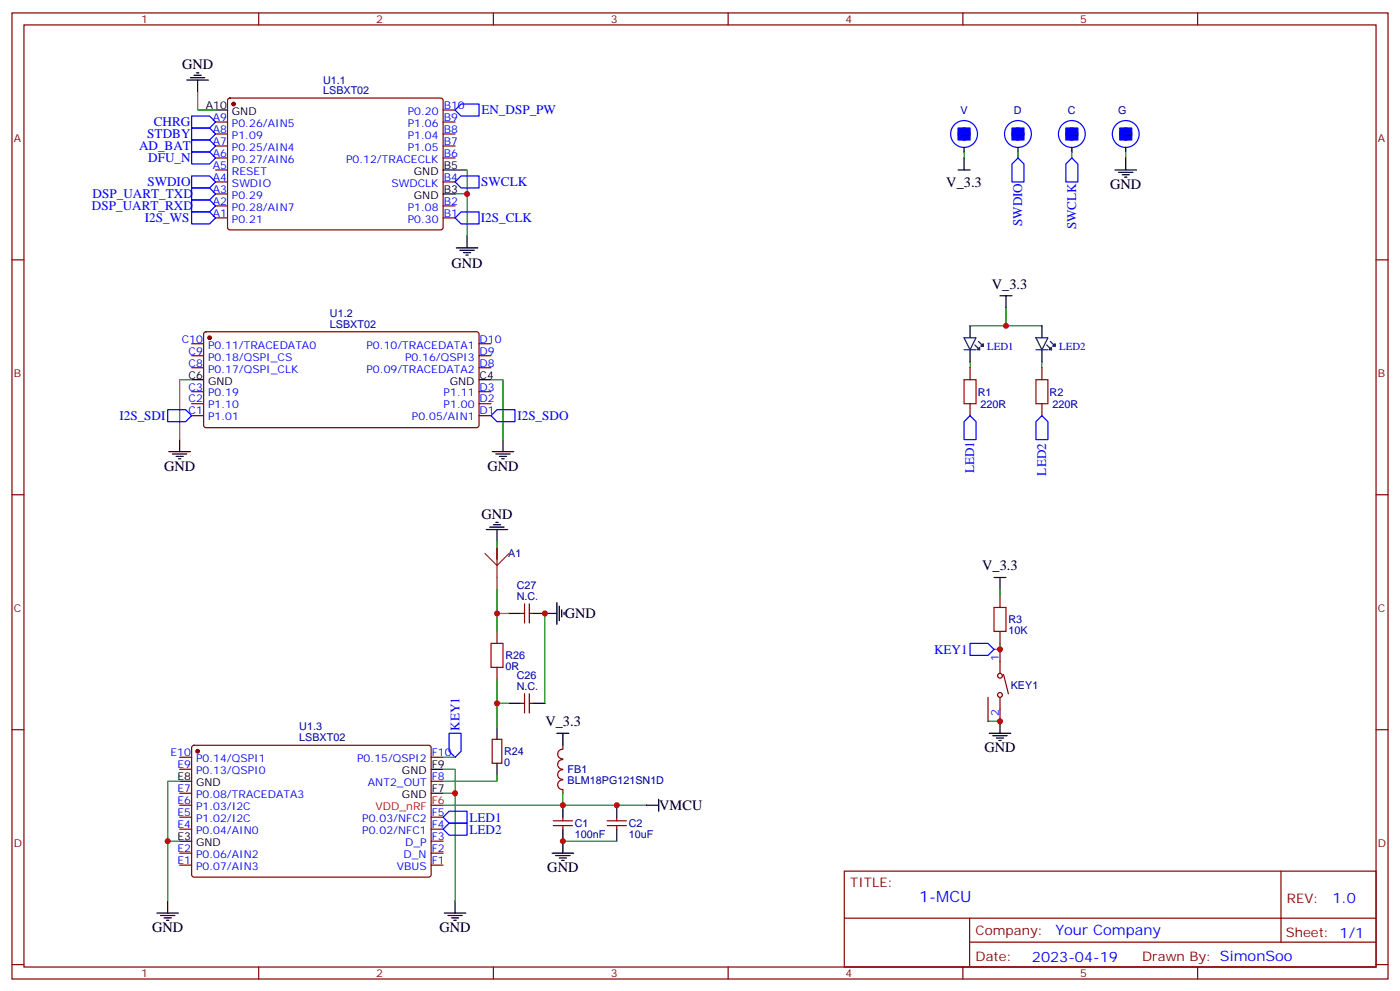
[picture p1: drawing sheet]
<svg xmlns="http://www.w3.org/2000/svg" width="412mm" height="292mm" viewBox="0 0 412 292" stroke-linecap="round" stroke-linejoin="round" font-family="sans-serif">
<g fill="none" stroke="#870000" stroke-width=".35">
<path d="M3.5 3.8h405.4v284.3h-405.4zM7.1 7.3h398.2v277.3h-398.2zM76.2 3.8v3.5M145.3 3.8v3.5M214.5 3.8v3.5M283.6 3.8v3.5M352.8 3.8v3.5M63.5 35.9h3.5M63.5 39.4h3.5M67.3 29.1l.4-.2h62.4l.4 .7v37.6l-.7 .5-62.3-.1-.5-.6v-37.4zM130.5 35.9h3.6M130.5 39.4h3.6"/>
<path d="M130.5 32.4h3.6M63.5 43h3.5M63.5 46.5h3.5M63.5 50h3.5M63.5 53.6h3.5M63.5 57.1h3.5M130.5 43h3.6M130.5 46.5h3.6M130.5 53.6h3.6M3.5 76.5h3.6M63.5 60.6h3.5M63.5 64.1h3.5"/>
<path d="M130.5 60.6h3.6M130.5 64.1h3.6M405.3 76.5h3.6M60.2 97.9l.5-.3 80 .1 .4 .7-.1 27-.6 .5-80-.1-.4-.6v-26.8zM56.4 101.2h3.6M56.4 104.7h3.6M56.4 108.2h3.6M56.4 115.3h3.6M56.4 118.8h3.6M141.1 101.2h3.5M141.1 104.7h3.5M141.1 108.2h3.5"/>
<path d="M141.1 115.3h3.5M141.1 118.8h3.5M285.8 108.2v3.6M285.8 118.8v3.5M306.9 108.2v3.6M306.9 118.8v3.5M56.4 122.3h3.6M141.1 122.3h3.5M3.5 145.6h3.6M405.3 145.6h3.6M146.4 161.1v5.3M154.5 177.7v5.7"/>
<path d="M155.9 177.7v5.7M294.6 175.3v3.5M146.4 185.8v3.6M146.4 196.4v3.6M153.5 180.6h1M155.9 180.6h1.1M294.6 185.8v3.6M294.6 191.1v7.1M295.6 198.5l1.4 5.7M3.5 214.8h3.6M56.7 219.6l.4-.2h69.5l.4 .7-.1 37.6-.6 .5-69.4-.1-.5-.6v-37.4zM145 217.6h2.8v7h-2.8z"/>
<path d="M153.5 207h1M154.5 204.2v5.6M155.9 204.2v5.6M155.9 207h1.1M165.8 219.4v1M291 205.2v7.1M294.6 205.2v7.1M405.3 214.8h3.6M52.9 222.9h3.5M52.9 237h3.5M52.9 233.5h3.5M52.9 226.4h3.5"/>
<path d="M127 222.9h3.5M127 229.9h3.5M165.8 226.6a1.41 1.41 0 0 0-1.5 1.4 1.41 1.41 0 0 0 1.5 1.4M165.8 223.6a1.41 1.41 0 0 0-1.5 1.4 1.41 1.41 0 0 0 1.5 1.4M165.8 229.6a1.41 1.41 0 0 0-1.5 1.4 1.41 1.41 0 0 0 1.5 1.4M165.8 220.5a1.41 1.41 0 0 0-1.5 1.4 1.41 1.41 0 0 0 1.5 1.4M165.8 232.4v1.1M52.9 240.5h3.5M52.9 244.1h3.5M52.9 251.1h3.5M52.9 254.6h3.5M127 240.5h3.5"/>
<path d="M127 244.1h3.5M127 247.6h3.5M127 251.1h3.5M127 254.6h3.5M163 241.6h5.6M163 243h5.6M165.8 240.5v1.1M165.8 243v1.1M178.9 241.6h5.6M178.9 243h5.6M181.7 240.5v1.1M181.7 243v1.1"/>
<path d="M248.7 256.4h156.6v28.2h-156.6zM377.3 256.4v20.9M248.7 270.2h156.5M285.6 277.3h119.6M285.6 270.2v14.2M3.5 283.9h3.6M76.2 284.6v3.5M145.3 284.6v3.5M214.5 284.6v3.5M283.6 284.6v3.5M352.8 284.6v3.5M405.3 283.9h3.6"/>
<circle cx="294.6" cy="198.9" r=".71"/>
<circle cx="294.6" cy="204.5" r=".71"/>
</g>
<g fill="#870000" stroke="#870000" stroke-width=".35">
<circle cx="68.8" cy="30.6" r=".53"/>
<circle cx="61.7" cy="99.4" r=".53"/>
<circle cx="58.2" cy="221.1" r=".53"/>
</g>
<g fill="none" stroke="#000" stroke-width=".35">
<path d="M55 23.6h6.4M56.1 22.9h4.2M57.1 22.2h2.2M57.9 21.4h.7M58.2 23.6v3.5M63.5 32.4h3.5M130.5 57.1h3.6M130.5 50h3.6M282.2 50h3.6M284 43.4v1.3M284 46.5v3.5M299.9 43.4v1.3"/>
<path d="M315.7 43.4v1.3M328.4 50h6.4M329.5 50.7h4.2M330.6 51.4h2.1M331.3 52.1h.7M331.6 43.4v1.3M331.6 46.5v3.5M134.4 73h6.4M135.5 73.7h4.2M136.5 74.4h2.1M137.2 75.1h.7M137.6 69.4v3.6"/>
<path d="M285.8 95.9v3.5M294.6 87.1h3.5M296.3 87.1v3.5M306.9 95.9v3.5M56.4 111.8h3.6M141.1 111.8h3.5M285.8 102.9v3.6M306.9 102.9v3.6M49.7 132.9h6.4M50.8 133.6h4.2M51.9 134.3h2.1M52.6 135h.7"/>
<path d="M52.9 129.4v3.5M145 132.9h6.3M146 133.6h4.3M147.1 134.3h2.1M147.8 135h.7M148.2 129.4v3.5M143.2 155.9h6.4M144.3 155.2h4.2M145.3 154.4h2.2M146 153.7h.8M146.4 155.9v3.5M164 177.4v6.3"/>
<path d="M164.7 178.4v4.3M165.5 179.5v2.1M292.8 170h3.5M294.6 170v3.5M149.9 180.6h3.6M157 180.6h7M166.2 180.2v.7M146.4 214.1v3.5M149.9 207h3.6M157 207h3.5M164 215.8h3.6M165.8 215.8v3.6"/>
<path d="M291.4 215.8h6.3M292.5 216.5h4.2M293.5 217.2h2.1M294.2 217.9h.7M294.6 212.3v3.5M52.9 229.9h3.5M127 226.4h3.5M127 233.5h3.5M146.4 224.6v3.6M165.8 237v3.5M181.7 237v3.5M190.5 237h3.5"/>
<path d="M194 235.2v3.6M52.9 247.6h3.5M162.6 251.1h6.4M163.7 251.8h4.2M164.7 252.5h2.2M165.5 253.2h.7M165.8 244.1v7M181.7 244.1v3.5M46.2 268.7h6.4M47.3 269.5h4.2M48.3 270.2h2.1M49 270.9h.7"/>
<path d="M49.4 265.2v3.5M130.9 268.7h6.3M131.9 269.5h4.3M133 270.2h2.1M133.7 270.9h.7M134.1 265.2v3.5"/>
</g>
<path d="M127 237h3.5" fill="none" stroke="#f00" stroke-width=".35"/>
<g fill="none" stroke="#008700" stroke-width=".35">
<path d="M58.2 27.1v5.3h5.3M134.1 50h3.5v19.4M134.1 57.1h3.5M284 44.7v1.8M299.9 44.7v1.8M315.7 44.7v1.8M331.6 44.7v1.8M296.3 90.6v5.3h-10.5M296.3 95.9h10.6M56.4 111.8h-3.5v17.6M144.6 111.8h3.6v17.6M285.8 106.5v1.7"/>
<path d="M306.9 106.5v1.7M146.4 159.4v1.7M146.4 173.5v12.3M294.6 173.5v1.8M146.4 200v14.1M146.4 180.6h3.5M160.5 180.6v26.4M294.6 189.4v1.7h-1.8M146.4 207h3.5M291 212.3h3.6M52.9 229.9h-3.5v35.3M130.5 237h35.3"/>
<path d="M130.5 226.4h3.6v38.8M130.5 233.5h3.6M130.5 222.9h3.6M146.4 228.2v1.7h-15.9M165.8 233.5v3.5h24.7M49.4 247.6h3.5M165.8 247.6h15.9"/>
</g>
<path d="M284 111.8h3.5v7h-3.5zM305.2 111.8h3.5v7h-3.5zM292.8 178.8h3.5v7h-3.5zM144.6 189.4h3.6v7h-3.6z" fill="none" stroke="#a10000" stroke-width=".35"/>
<g fill="none" stroke="#00f" stroke-width=".35">
<path d="M56.4 34.1h5.3l1.8 1.8-1.8 1.8h-5.3zM56.4 37.7h5.3l1.8 1.7-1.8 1.8h-5.3zM135.8 30.6h5.3v3.5h-5.3l-1.7-1.7zM56.4 58.8h5.3l1.8 1.8-1.8 1.8h-5.3zM56.4 55.3h5.3l1.8 1.8-1.8 1.7h-5.3zM56.4 41.2h5.3l1.8 1.8-1.8 1.7h-5.3zM56.4 44.7h5.3l1.8 1.8-1.8 1.8h-5.3zM56.4 51.8h5.3l1.8 1.8-1.8 1.7h-5.3zM134.1 53.6l1.7-1.8h5.3v3.5h-5.3zM298.1 48.3l1.8-1.8 1.7 1.8v5.3h-3.5zM314 48.3l1.7-1.8 1.8 1.8v5.3h-3.5zM56.4 62.4h5.3l1.8 1.7-1.8 1.8h-5.3z"/>
<path d="M134.1 64.1l1.7-1.7h5.3v3.5h-5.3zM49.4 120.6h5.3l1.7 1.7-1.7 1.8h-5.3zM144.6 122.3l1.8-1.7h5.3v3.5h-5.3zM285.8 122.3l1.7 1.8v5.3h-3.5v-5.3zM306.9 122.3l1.8 1.8v5.3h-3.5v-5.3zM285.8 189.4h5.2l1.8 1.7-1.8 1.8h-5.2zM132.3 215.8h3.5v5.3l-1.7 1.8-1.8-1.8zM130.5 240.5l1.8-1.7h5.3v3.5h-5.3zM130.5 244.1l1.8-1.8h5.3v3.5h-5.3z"/>
<circle cx="284" cy="39.4" r="4"/>
<circle cx="284" cy="39.4" r="1.76"/>
<circle cx="299.9" cy="39.4" r="4"/>
<circle cx="299.9" cy="39.4" r="1.76"/>
<circle cx="315.7" cy="39.4" r="4"/>
<circle cx="315.7" cy="39.4" r="1.76"/>
<circle cx="331.6" cy="39.4" r="4"/>
<circle cx="331.6" cy="39.4" r="1.76"/>
</g>
<path d="M284 99.4h3.5l-1.7 3.5zM305.2 99.4h3.5l-1.8 3.5zM284 102.9h3.5M287.2 101.5l1.4 1.4v-.7l-.7 .7h.7M288.2 100.5l1.4 1.4v-.7l-.7 .7h.7M305.2 102.9h3.5M308.3 101.5l1.4 1.4v-.7l-.7 .7h.7M309.4 100.5l1.4 1.4v-.7l-.7 .7h.7" fill="none" stroke="#120380" stroke-width=".35"/>
<g fill="#00f" stroke="#00f" stroke-width=".35">
<path d="M329.8 37.7h3.6v3.5h-3.6z"/>
<path d="M314 37.7h3.5v3.5h-3.5z"/>
<path d="M298.1 37.7h3.5v3.5h-3.5z"/>
<path d="M282.2 37.7h3.6v3.5h-3.6z"/>
</g>
<path d="M142.9 162.9l3.5 3.5M146.4 166.4v7.1M149.9 162.9l-3.5 3.5" fill="none" stroke="#8c2424" stroke-width=".35"/>
<g fill="#c00">
<circle cx="294.6" cy="212.3" r=".88"/>
<circle cx="165.8" cy="237" r=".88"/>
<circle cx="165.8" cy="247.6" r=".88"/>
<circle cx="181.7" cy="237" r=".88"/>
<circle cx="294.6" cy="191.1" r=".88"/>
<circle cx="296.3" cy="95.9" r=".88"/>
<circle cx="137.6" cy="57.1" r=".88"/>
<circle cx="49.4" cy="247.6" r=".88"/>
<circle cx="134.1" cy="233.5" r=".88"/>
<circle cx="146.4" cy="180.6" r=".88"/>
<circle cx="146.4" cy="207" r=".88"/>
<circle cx="160.5" cy="180.6" r=".88"/>
</g>
<text font-size="4.6" fill="#00f" x="270.8" y="265.4">1-MCU</text>
<g font-size="4.2">
<text x="53.6" y="20.4">GND</text>
<text x="278.8" y="55">V_3.3</text>
<text x="327" y="55.7">GND</text>
<text x="133" y="79">GND</text>
<text x="292.2" y="85">V_3.3</text>
<text x="48.3" y="138.6">GND</text>
<text x="143.6" y="138.6">GND</text>
<text x="141.8" y="152.7">GND</text>
<text x="289.3" y="167.9">V_3.3</text>
<text x="166.3" y="182">GND</text>
<text x="160.7" y="213.7">V_3.3</text>
<text x="290" y="221.5">GND</text>
<text x="194.2" y="238.4">VMCU</text>
<text x="161.2" y="256.8">GND</text>
<text x="44.8" y="274.4">GND</text>
<text x="129.5" y="274.4">GND</text>
</g>
<g font-size="4.2" fill="#00f">
<text x="392.5" y="265.7">1.0</text>
<text x="310.9" y="275.2">Your Company</text>
<text x="304" y="283">2023-04-19</text>
</g>
<g font-size="3.9" fill="#00f">
<text x="141.8" y="33.6">EN_DSP_PW</text>
<text x="43.4" y="40.7">STDBY</text>
<text x="45.3" y="37.2">CHRG</text>
<text x="41" y="44.2">AD_BAT</text>
<text x="43.7" y="47.7">DFU_N</text>
<text x="27.3" y="58.4">DSP_UART_TXD</text>
<text x="43.4" y="54.7">SWDIO</text>
<text x="141.7" y="54.9">SWCLK</text>
<text x="27.1" y="61.9">DSP_UART_RXD</text>
<text x="42.7" y="65.4">I2S_WS</text>
<text x="141.7" y="65.4">I2S_CLK</text>
<text x="301.1" y="66.6" transform="rotate(-90 301.1 66.6)">SWDIO</text>
<text x="317" y="67.5" transform="rotate(-90 317 67.5)">SWCLK</text>
<text x="35.2" y="123.6">I2S_SDI</text>
<text x="152.4" y="123.6">I2S_SDO</text>
<text x="287" y="139.3" transform="rotate(-90 287 139.3)">LED1</text>
<text x="308.2" y="140" transform="rotate(-90 308.2 140)">LED2</text>
<text x="275.1" y="192.4">KEY1</text>
<text x="135.3" y="215.1" transform="rotate(-90 135.3 215.1)">KEY1</text>
<text x="138.3" y="241.8">LED1</text>
<text x="138.3" y="245.4">LED2</text>
</g>
<g font-size="3.9" fill="#800">
<text x="250.5" y="261">TITLE:</text>
<text x="379.1" y="265.7">REV:</text>
<text x="287.4" y="275.2">Company:</text>
<text x="378.7" y="275.8">Sheet: 1/1</text>
<text x="287.4" y="282.9">Date:</text>
<text x="336.4" y="282.9">Drawn By: SimonSoo</text>
</g>
<g font-size="3.2" fill="#800">
<text x="41.6" y="6.8">1</text>
<text x="110.8" y="6.8">2</text>
<text x="179.9" y="6.8">3</text>
<text x="249.1" y="6.8">4</text>
<text x="318.2" y="6.8">5</text>
<text x="4.1" y="41.9">A</text>
<text x="405.9" y="41.9">A</text>
<text x="4.1" y="111.1">B</text>
<text x="405.9" y="111.1">B</text>
<text x="4.1" y="180.2">C</text>
<text x="405.9" y="180.2">C</text>
<text x="4.1" y="249.3">D</text>
<text x="405.9" y="249.3">D</text>
<text x="41.6" y="287.6">1</text>
<text x="110.8" y="287.6">2</text>
<text x="179.9" y="287.6">3</text>
<text x="249.1" y="287.6">4</text>
<text x="318.2" y="287.6">5</text>
</g>
<g font-size="3.2" fill="#000080">
<text x="95.2" y="27.7">LSBXT02</text>
<text x="95.2" y="24.7">U1.1</text>
<text x="282.9" y="33.6">V</text>
<text x="298.7" y="33.5">D</text>
<text x="314.5" y="33.5">C</text>
<text x="329.4" y="33.5">G</text>
<text x="97.2" y="93.3">U1.2</text>
<text x="97.2" y="96.5">LSBXT02</text>
<text x="290.8" y="102.9">LED1</text>
<text x="312" y="102.9">LED2</text>
<text x="288" y="116.5">R1</text>
<text x="288.9" y="120">220R</text>
<text x="309.2" y="116.5">R2</text>
<text x="310" y="120">220R</text>
<text x="149.7" y="164.1">A1</text>
<text x="152.2" y="173.5">C27</text>
<text x="152.2" y="176.7">N.C.</text>
<text x="297" y="183.4">R3</text>
<text x="297" y="186.7">10K</text>
<text x="148.9" y="197.3">0R</text>
<text x="148.9" y="194">R26</text>
<text x="152.2" y="203.1">N.C.</text>
<text x="152.2" y="199.9">C26</text>
<text x="297.7" y="202.9">KEY1</text>
<text x="88.2" y="215">U1.3</text>
<text x="88.2" y="218.2">LSBXT02</text>
<text x="148.5" y="225.4">0</text>
<text x="148.5" y="222.2">R24</text>
<text x="167.2" y="227.6">FB1</text>
<text x="167.2" y="230.7">BLM18PG121SN1D</text>
<text x="169.3" y="243.4">C1</text>
<text x="185.2" y="243.4">C2</text>
<text x="169.3" y="246.6">100nF</text>
<text x="185.2" y="246.6">10uF</text>
</g>
<g font-size="3.2">
<text x="60.6" y="32">A10</text>
<text x="68.3" y="33.8">GND</text>
<text x="285.6" y="40.6" transform="rotate(-90 285.6 40.6)">1</text>
<text x="301.4" y="40.6" transform="rotate(-90 301.4 40.6)">1</text>
<text x="317.3" y="40.6" transform="rotate(-90 317.3 40.6)">1</text>
<text x="333.2" y="40.6" transform="rotate(-90 333.2 40.6)">1</text>
<text x="121.9" y="51.4">GND</text>
<text x="130.7" y="49.7">B5</text>
<text x="121.9" y="58.5">GND</text>
<text x="130.7" y="56.7">B3</text>
<text x="55.6" y="111.4">C6</text>
<text x="61.3" y="113.2">GND</text>
<text x="132.5" y="113.2">GND</text>
<text x="141.3" y="111.4">C4</text>
<text x="118.4" y="227.8">GND</text>
<text x="127.2" y="226.1">F9</text>
<text x="52.2" y="229.6">E8</text>
<text x="57.7" y="231.4">GND</text>
<text x="127.2" y="233.1">F7</text>
<text x="118.4" y="234.9">GND</text>
<text x="52.2" y="247.2">E3</text>
<text x="57.7" y="249">GND</text>
</g>
<g font-size="3.2" fill="#00f">
<text x="62.7" y="35.6">A9</text>
<text x="120.1" y="33.8">P0.20</text>
<text x="130.7" y="35.6">B9</text>
<text x="130.7" y="32">B10</text>
<text x="62.7" y="39.1">A8</text>
<text x="68.3" y="37.3">P0.26/AIN5</text>
<text x="68.3" y="40.9">P1.09</text>
<text x="120.1" y="40.9">P1.04</text>
<text x="120.1" y="37.3">P1.06</text>
<text x="130.7" y="39.1">B8</text>
<text x="62.7" y="42.6">A7</text>
<text x="62.7" y="46.1">A6</text>
<text x="68.3" y="44.4">P0.25/AIN4</text>
<text x="68.3" y="47.9">P0.27/AIN6</text>
<text x="101.9" y="47.9">P0.12/TRACECLK</text>
<text x="120.1" y="44.4">P1.05</text>
<text x="130.7" y="46.1">B6</text>
<text x="130.7" y="42.6">B7</text>
<text x="62.7" y="49.7">A5</text>
<text x="62.7" y="53.2">A4</text>
<text x="68.3" y="51.4">RESET</text>
<text x="130.7" y="53.2">B4</text>
<text x="62.7" y="56.7">A3</text>
<text x="68.3" y="55">SWDIO</text>
<text x="68.3" y="58.5">P0.29</text>
<text x="115.3" y="55">SWDCLK</text>
<text x="62.7" y="60.3">A2</text>
<text x="62.7" y="63.8">A1</text>
<text x="68.3" y="62">P0.28/AIN7</text>
<text x="68.3" y="65.5">P0.21</text>
<text x="120.1" y="65.5">P0.30</text>
<text x="120.1" y="62">P1.08</text>
<text x="130.7" y="63.8">B1</text>
<text x="130.7" y="60.3">B2</text>
<text x="53.5" y="100.8">C10</text>
<text x="141.3" y="100.8">D10</text>
<text x="55.6" y="107.9">C8</text>
<text x="55.6" y="104.4">C9</text>
<text x="61.3" y="106.1">P0.18/QSPI_CS</text>
<text x="61.3" y="102.6">P0.11/TRACEDATA0</text>
<text x="107.9" y="102.6">P0.10/TRACEDATA1</text>
<text x="119.3" y="106.1">P0.16/QSPI3</text>
<text x="141.3" y="104.4">D9</text>
<text x="141.3" y="107.9">D8</text>
<text x="61.3" y="109.6">P0.17/QSPI_CLK</text>
<text x="107.9" y="109.6">P0.09/TRACEDATA2</text>
<text x="55.6" y="118.5">C2</text>
<text x="55.6" y="114.9">C3</text>
<text x="61.3" y="116.7">P0.19</text>
<text x="130.7" y="116.7">P1.11</text>
<text x="141.3" y="114.9">D3</text>
<text x="141.3" y="118.5">D2</text>
<text x="55.6" y="122">C1</text>
<text x="61.3" y="123.8">P1.01</text>
<text x="61.3" y="120.2">P1.10</text>
<text x="121.4" y="123.8">P0.05/AIN1</text>
<text x="130.7" y="120.2">P1.00</text>
<text x="141.3" y="122">D1</text>
<text x="294.2" y="194.7" transform="rotate(-90 294.2 194.7)">1</text>
<text x="294.2" y="210.8" transform="rotate(-90 294.2 210.8)">2</text>
<text x="50.2" y="222.5">E10</text>
<text x="52.2" y="226.1">E9</text>
<text x="57.7" y="227.8">P0.13/QSPI0</text>
<text x="57.7" y="224.3">P0.14/QSPI1</text>
<text x="105.2" y="224.3">P0.15/QSPI2</text>
<text x="127.2" y="222.5">F10</text>
<text x="52.2" y="233.1">E7</text>
<text x="108.4" y="231.4">ANT2_OUT</text>
<text x="127.2" y="229.6">F8</text>
<text x="52.2" y="236.6">E6</text>
<text x="57.7" y="238.4">P1.03/I2C</text>
<text x="57.7" y="234.9">P0.08/TRACEDATA3</text>
<text x="52.2" y="243.7">E4</text>
<text x="52.2" y="240.2">E5</text>
<text x="57.7" y="245.5">P0.04/AIN0</text>
<text x="57.7" y="241.9">P1.02/I2C</text>
<text x="106.7" y="241.9">P0.03/NFC2</text>
<text x="106.7" y="245.5">P0.02/NFC1</text>
<text x="127.2" y="240.2">F5</text>
<text x="127.2" y="243.7">F4</text>
<text x="52.2" y="250.8">E2</text>
<text x="119.3" y="249">D_P</text>
<text x="127.2" y="247.2">F3</text>
<text x="127.2" y="250.8">F2</text>
<text x="52.2" y="254.3">E1</text>
<text x="57.7" y="256">P0.07/AIN3</text>
<text x="57.7" y="252.5">P0.06/AIN2</text>
<text x="116.9" y="256">VBUS</text>
<text x="118.9" y="252.5">D_N</text>
<text x="127.2" y="254.3">F1</text>
</g>
<g font-size="3.2" fill="#f00">
<text x="110.6" y="238.4">VDD_nRF</text>
<text x="127.2" y="236.6">F6</text>
</g>
</svg>
